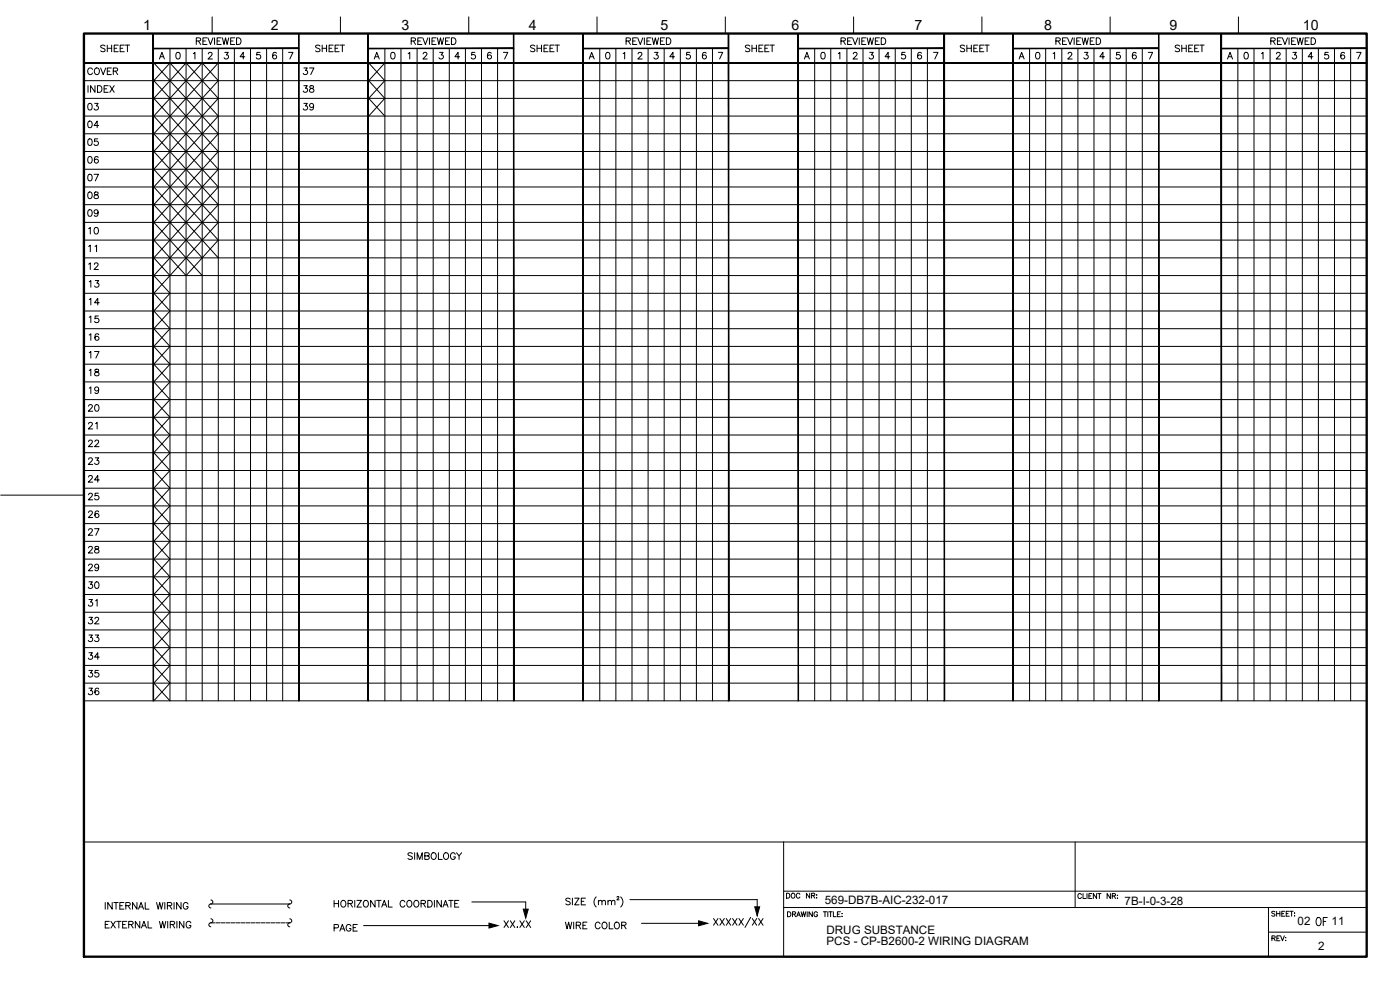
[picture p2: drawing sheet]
<svg xmlns="http://www.w3.org/2000/svg" width="420mm" height="297mm" viewBox="0 0 420 297" stroke-linecap="round" stroke-linejoin="round" font-family="sans-serif">
<!-- layer: G-TTLB-TTLB -->
<path d="M25.2 10.1h385v276.9h-385z" fill="none" stroke="#000" stroke-width=".7"/>
<!-- layer: G-TTLB-INDX -->
<path d="M63.7 5.1v5M102.2 5.1v5M140.7 5.1v5M179.2 5.1v5M217.7 5.1v5M256.2 5.1v5M294.7 5.1v5M333.2 5.1v5M371.7 5.1v5M.2 148.6h25" fill="none" stroke="#000" stroke-width=".3"/>
<!-- layer: LGSP IA4$0$LG_PLOT -->
<path d="M322.7 252.6v19.7M235.2 267.4h175M235.2 272.3h175M380.7 279.7h29.5M380.7 272.3v14.7M235.2 287h175" fill="none" stroke="#000" stroke-width=".3"/>
<!-- layer: LG_PLOT -->
<g fill="none" stroke="#000" stroke-width=".3">
<path d="M410.2 252.6h-175v34.4M236.1 268h.4a.8 .8 0 0 1 .5 .7 .8 .8 0 0 1-.5 .8h-.4zM236.3 273.6h.5a.78 .78 0 0 1 .6 .7 .78 .78 0 0 1-.6 .7h-.5zM237.7 268.1a.67 .67 0 0 1 .9 .7 .67 .67 0 0 1-1 .5l-.2-.7zM237.8 274.3l.9-.1v-.5l-.9-.1v1.4M238.3 274.3l.5 .7M239.1 275l.5-1.4 .6 1.4M239.3 274.6h.7M240.1 268.4a.54 .54 0 0 0-.7-.4 .54 .54 0 0 0-.4 .6 .61 .61 0 0 0 .2 .8 .61 .61 0 0 0 .8-.1l.1-.2M240.4 273.6l.4 1.4 .3-1.4 .4 1.4 .3-1.4M242.3 273.6v1.4M243 268v1.5l-1-1.5v1.5"/>
<path d="M243.6 268.7l.8-.1 .1-.5-.9-.1v1.5M243.8 273.6v1.4l-1-1.4v1.4M244.1 268.7l.4 .8M245.1 268.5h.1M245.1 269.3h.1M245.3 273.9a.54 .54 0 0 0-.6-.3 .54 .54 0 0 0-.4 .5 .61 .61 0 0 0 .2 .8 .61 .61 0 0 0 .8-.1v-.3h-.3M247.1 273.6h1M247.6 273.6v1.4M248.4 273.6v1.4M248.8 273.6h1M249.3 273.6v1.4M250.1 273.6v1.4h.9"/>
<path d="M251.3 274.3h.6M252.2 273.6h-.9v1.4h.9M252.7 274.1h.1M252.7 274.9h.1M324.5 268.5a.54 .54 0 0 0-.6-.4 .54 .54 0 0 0-.4 .6 .6 .6 0 0 0 .2 .8 .6 .6 0 0 0 .8-.1v-.2M325 268.1v1.5h.9M326.2 268.1v1.5M326.8 268.8h.5M327.7 268.1h-.9v1.5h.9M329.1 268.1v1.5l-1-1.5v1.5M329.5 268.1h.9M329.9 268.1v1.5"/>
<path d="M333.2 268.1v1.5l-.9-1.5v1.5M333.8 268.8l.8-.1 .1-.4-.9-.2v1.5M334.3 268.8l.5 .8M335.3 268.6h.1M335.3 269.4h.1M382.6 273.6l-.3-.2-.6 .2v.3l.9 .6-.3 .4-.6-.2M383.1 273.4v1.5M383.1 274.1h1M384.1 273.4v1.5M384.7 274.1h.5M385.6 273.4h-.9v1.5h.9M386 274.1h.6"/>
<path d="M386.9 273.4h-.9v1.5h.9M387.1 273.4h1M387.6 273.4v1.5M388.5 273.9h.1M388.5 274.8h.1M381.7 281.5l.9-.1 .1-.3-.3-.3h-.7v1.5M382.2 281.5l.5 .8M383.2 281.5h.6M384.1 280.8h-.9v1.5h.9M384.3 280.8l.6 1.5 .5-1.5M385.9 281.3h.1M385.9 282.1h.1"/>
</g>
<!-- layer: TEXTO-01 -->
<g fill="#000" stroke="#000" stroke-width=".3">
<path d="M25.2 18.8h64.5zM25.2 19l64.5-.2z"/>
<path d="M32 18.8h57.7zM32 19l57.7-.2z"/>
<path d="M46.2 14.6l43.5-.1zM46.2 14.5h43.5z"/>
<path d="M89.7 18.8h64.5zM89.7 19l64.5-.2z"/>
<path d="M96.5 18.8h186.7zM96.5 19l186.7-.2z"/>
<path d="M110.7 14.6l43.5-.1zM110.7 14.5h43.5z"/>
<path d="M175.2 14.6l43.5-.1zM175.2 14.5h43.5z"/>
<path d="M239.7 14.6l43.5-.1zM239.7 14.5h43.5z"/>
<path d="M283.2 18.8h64.5zM283.2 19l64.5-.2z"/>
<path d="M290 18.8h57.7zM290 19l57.7-.2z"/>
<path d="M304.2 14.6l43.5-.1zM304.2 14.5h43.5z"/>
<path d="M347.7 18.8h62.5zM347.7 19l62.5-.2z"/>
<path d="M354.5 18.8h55.7zM354.5 19l55.7-.2z"/>
<path d="M366.7 14.6l43.5-.1zM366.7 14.5h43.5z"/>
<path d="M45.9 10.2l.2 200.1zM45.9 10.2l.2 200.1z"/>
<path d="M89.6 10.2l.1 200.1zM89.6 10.2l.1 200.1z"/>
<path d="M110.4 10.2l.2 200.1zM110.4 10.2l.2 200.1z"/>
<path d="M154.1 10.2l.1 200.1zM154.1 10.2l.1 200.1z"/>
<path d="M174.9 10.2l.1 200.1zM174.9 10.2l.1 200.1z"/>
<path d="M218.6 10.2l.1 200.1zM218.6 10.2l.1 200.1z"/>
<path d="M239.5 10.2l.1 200.1zM239.5 10.2l.1 200.1z"/>
<path d="M283.3 10.2l.2 200.1zM283.3 10.2l.2 200.1z"/>
<path d="M304 10.2l.1 200.1zM304 10.2l.1 200.1z"/>
<path d="M347.7 10.2l.1 200.1zM347.7 10.2l.1 200.1z"/>
<path d="M366.5 10.2l.1 200.1zM366.5 10.2l.1 200.1z"/>
</g>
<g fill="none" stroke="#000" stroke-width=".3">
<path d="M51 14.5v195.8M55.8 14.5v195.8M60.7 14.5v195.8M65.5 14.5v195.8M70.3 14.5v195.8M75.2 14.5v195.8M80 14.5v195.8M84.8 14.5v195.8M115.5 14.5v195.8M120.3 14.5v195.8M125.2 14.5v195.8M130 14.5v195.8"/>
<path d="M134.8 14.5v195.8M139.7 14.5v195.8M144.5 14.5v195.8M149.3 14.5v195.8M180 14.5v195.8M184.8 14.5v195.8M189.7 14.5v195.8M194.5 14.5v195.8M199.3 14.5v195.8M204.2 14.5v195.8M209 14.5v195.8M213.8 14.5v195.8"/>
<path d="M244.5 14.5v195.8M249.3 14.5v195.8M254.2 14.5v195.8M259 14.5v195.8M263.8 14.5v195.8M268.7 14.5v195.8M273.5 14.5v195.8M278.3 14.5v195.8M309 14.5v195.8M313.8 14.5v195.8M318.7 14.5v195.8M323.5 14.5v195.8"/>
<path d="M328.3 14.5v195.8M333.2 14.5v195.8M338 14.5v195.8M342.8 14.5v195.8M371.5 14.5v195.8M376.3 14.5v195.8M381.2 14.5v195.8M386 14.5v195.8M390.8 14.5v195.8M395.7 14.5v195.8M400.5 14.5v195.8M405.3 14.5v195.8"/>
<path d="M25.2 34.8h385M25.2 29.5h385M25.2 24.2h385M25.2 56.1h385M25.2 50.8h385M25.2 40.1h385M25.2 45.5h385M25.2 77.4h385M25.2 72h385M25.2 66.7h385M25.2 61.4h385M25.2 98.6h385"/>
<path d="M25.2 93.3h385M25.2 88h385M25.2 82.7h385M25.2 119.9h385M25.2 114.6h385M25.2 109.3h385M25.2 103.9h385M25.2 135.8h385M25.2 130.5h385M25.2 125.2h385M25.2 157.1h385M25.2 151.8h385"/>
<path d="M25.2 146.5h385M25.2 141.2h385M25.2 178.4h385M25.2 173.1h385M25.2 167.8h385M25.2 162.4h385M25.2 199.7h385M25.2 194.3h385M25.2 189h385M25.2 183.7h385M25.2 210.3h385M25.2 205h385"/>
</g>
<!-- layer: CBATEXTO 02 -->
<g fill="none" stroke="#000" stroke-width=".3">
<path d="M46.2 18.9l4.8 5.3-4.8 5.3 4.8 5.3-4.8 5.3 4.8 5.4-4.8 5.3 4.8 5.3M47.8 17.7l.8-2 .7 2M48.1 17h1M51 18.9l4.8 5.3-4.8 5.3 4.8 5.3-4.8 5.3 4.8 5.4-4.8 5.3-4.8-5.3 4.8-5.4-4.8-5.3 4.8-5.3-4.8-5.3zM53 15.8l.5-.1a1.08 1.08 0 0 1 .6 1.1 1.08 1.08 0 0 1-.8 .9 1.29 1.29 0 0 1-.3-1.9zM55.8 18.9l4.9 5.3-4.9 5.3 4.9 5.3-4.9 5.3 4.9 5.4-4.9 5.3 4.9 5.3-4.9 5.3 4.9 5.3-4.9 5.3 4.9 5.4-4.9 5.3-4.8-5.3 4.8-5.4-4.8-5.3 4.8-5.3-4.8-5.3 4.8-5.3-4.8-5.3 4.8-5.4-4.8-5.3 4.8-5.3-4.8-5.3zM58 16.1l.5-.4v2M62.5 16.2l.2-.4 .6-.1 .3 .6-1.2 1.4h1.4M65.5 18.9l-4.8 5.3 4.8 5.3-4.8 5.3 4.8 5.3-4.8 5.4 4.8 5.3-4.8 5.3 4.8 5.3-4.8 5.3 4.8 5.3-4.8 5.4M67.5 15.7h1l-.6 .8a.66 .66 0 0 1 .5 1 .66 .66 0 0 1-1.1-.2M73.5 17h-1.4l.9-1.3v2M78.1 15.7h-1l-.1 .9a.7 .7 0 0 1 1.1 0 .7 .7 0 0 1-.2 1 .7 .7 0 0 1-1-.3"/>
<path d="M83 16l-.2-.2a.64 .64 0 0 0-.9 .3l-.1 .5a.83 .83 0 0 0 .6 1.1 .62 .62 0 0 0 .6-.6 .62 .62 0 0 0-.5-.6 .62 .62 0 0 0-.7 .5M86.6 15.7h1.3l-.9 2M110.7 18.9l4.8 5.3-4.8 5.3 4.8 5.3M112.3 17.7l.8-2 .7 2M112.6 17h.9M115.5 18.9l-4.8 5.3 4.8 5.3-4.8 5.3M117.5 15.8a.66 .66 0 0 1 1 .3l.1 .5a.87 .87 0 0 1-.8 1.1 1.29 1.29 0 0 1-.3-1.9zM122.5 16.1l.5-.4v2M127 16.2l.2-.4 .6-.1 .3 .6-1.2 1.4h1.3M131.9 15.7h1.1l-.6 .8a.66 .66 0 0 1 .5 1 .66 .66 0 0 1-1.2-.2M137.9 17h-1.4l1-1.3v2M142.5 15.7h-.9l-.1 .9a.7 .7 0 0 1 1.1-.1 .7 .7 0 0 1-.2 1.1 .7 .7 0 0 1-1-.3"/>
<path d="M147.4 16l-.1-.2a.64 .64 0 0 0-.9 .3 .96 .96 0 0 0 .6 1.6 .62 .62 0 0 0 .5-.6 .62 .62 0 0 0-.6-.6 .62 .62 0 0 0-.6 .5M151.1 15.7h1.3l-1 2M176.8 17.7l.8-2 .7 2M177.1 17h1M182 15.8a.64 .64 0 0 1 1 .3l.1 .5a.87 .87 0 0 1-.8 1.1 1.27 1.27 0 0 1-.3-1.9zM187 16.1l.5-.4v2M191.5 16.2l.2-.4 .6-.1 .3 .6-1.2 1.4h1.3M196.4 15.7h1.1l-.6 .8a.66 .66 0 0 1 .5 1 .66 .66 0 0 1-1.2-.2M202.4 17h-1.4l1-1.3v2M207.1 15.7h-1l-.1 .9a.7 .7 0 0 1 1.1 0 .7 .7 0 0 1-.2 1 .7 .7 0 0 1-1-.3M211.9 16l-.1-.2a.66 .66 0 0 0-.9 .3v1.3a.62 .62 0 0 0 1 .1 .62 .62 0 0 0-.2-1 .62 .62 0 0 0-.9 .5M215.6 15.7h1.3l-.9 2"/>
<path d="M241.4 17.7l.8-2 .7 2M241.7 17h.9M246.6 15.8l.5-.1a1.08 1.08 0 0 1 .6 1.1 1.08 1.08 0 0 1-.8 .9 1.31 1.31 0 0 1-.3-1.9zM251.6 16.1l.5-.4v2M256.1 16.2l.2-.4 .6-.1 .3 .6-1.2 1.4h1.3M261 15.7h1.1l-.6 .8a.66 .66 0 0 1 .5 1 .66 .66 0 0 1-1.2-.2M267 17h-1.4l1-1.3v2M271.6 15.7h-.9l-.1 .9a.7 .7 0 0 1 1.1 0 .7 .7 0 0 1-.2 1 .7 .7 0 0 1-1-.3M276.5 16l-.6-.3a1.08 1.08 0 0 0-.6 1 1.08 1.08 0 0 0 .7 1 .62 .62 0 0 0 .6-.6 .62 .62 0 0 0-.6-.6 .62 .62 0 0 0-.6 .5M280.2 15.7h1.3l-1 2M305.9 17.7l.7-2 .8 2M306.1 17h1"/>
<path d="M311.1 15.8a.64 .64 0 0 1 .9 .3l.1 .5a.87 .87 0 0 1-.8 1.1 1.27 1.27 0 0 1-.2-1.9zM316 16.1l.5-.4v2M320.5 16.2l.2-.4 .6-.1 .4 .6-1.3 1.4h1.4M325.5 15.7h1l-.6 .8a.66 .66 0 0 1 .5 1 .66 .66 0 0 1-1.1-.2M331.5 17h-1.4l.9-1.3v2M336.1 15.7h-1l-.1 .9a.7 .7 0 0 1 1.1 0 .7 .7 0 0 1-.1 1 .7 .7 0 0 1-1.1-.3M341 16l-.1-.2a.66 .66 0 0 0-1 .3v1.3a.62 .62 0 0 0 1 .1 .62 .62 0 0 0-.2-1 .62 .62 0 0 0-.9 .5M344.6 15.7h1.3l-.9 2M368.4 17.7l.7-2 .8 2M368.7 17h.9M373.6 15.8a.66 .66 0 0 1 .9 .3l.2 .5a.87 .87 0 0 1-.8 1.1 1.29 1.29 0 0 1-.3-1.9zM378.6 16.1l.5-.4v2"/>
<path d="M383.1 16.2l.2-.4 .5-.1 .4 .6-1.2 1.4h1.3M388 15.7h1l-.5 .8a.66 .66 0 0 1 .5 1 .66 .66 0 0 1-1.2-.2M394 17h-1.4l1-1.3v2M398.6 15.7h-.9l-.1 .9a.7 .7 0 0 1 1-.1 .7 .7 0 0 1-.1 1.1 .7 .7 0 0 1-1-.3M403.5 16l-.1-.2a.64 .64 0 0 0-.9 .3 .96 .96 0 0 0 .5 1.6 .62 .62 0 0 0 .6-.6 .62 .62 0 0 0-.6-.6 .62 .62 0 0 0-.6 .5M407.1 15.7h1.4l-1 2M51 56.1l-4.8 5.3 4.8 5.3-4.8 5.3 4.8 5.4-4.8 5.3 4.8 5.3-4.8 5.3 4.8 5.3-4.8 5.3 4.8 5.4-4.8 5.3 4.8 5.3-4.8 5.3 4.8 5.3-4.8 5.3 4.8 5.4-4.8 5.3 4.8 5.3-4.8 5.3 4.8 5.3-4.8 5.4 4.8 5.3-4.8 5.3 4.8 5.3-4.8 5.3 4.8 5.3-4.8 5.4 4.8 5.3-4.8 5.3M51 50.8l4.8 5.3-4.8 5.3M51 50.8l-4.8 5.3 4.8 5.3M51 61.4l-4.8 5.3 4.8 5.3-4.8 5.4 4.8 5.3M51 61.4l4.8 5.3-4.8 5.3 4.8 5.4-4.8 5.3M65.5 77.4l-4.8-5.4 4.8-5.3-4.8-5.3 4.8-5.3-4.8-5.3 4.8-5.3-4.8-5.4 4.8-5.3-4.8-5.3 4.8-5.3-4.8-5.3-4.9 5.3 4.9 5.3-4.9 5.3 4.9 5.3-4.9 5.4 4.9 5.3-4.9 5.3 4.9 5.3-4.9 5.3 4.9 5.3-4.9 5.4 4.9 5.3"/>
<path d="M51 82.7l-4.8 5.3 4.8 5.3-4.8 5.3 4.8 5.3-4.8 5.4 4.8 5.3-4.8 5.3 4.8 5.3-4.8 5.3 4.8 5.3-4.8 5.4 4.8 5.3-4.8 5.3 4.8 5.3-4.8 5.3 4.8 5.4-4.8 5.3 4.8 5.3-4.8 5.3 4.8 5.3-4.8 5.3 4.8 5.4-4.8 5.3 4.8 5.3"/>
</g>
<!-- layer: I_TABS -->
<g fill="none" stroke="#000" stroke-width=".3">
<path d="M63.3 270a.63 .63 0 0 1 .6 .8 .63 .63 0 0 1-.9 .5l-.3 .3v.5l.6 .3M63.3 275.7a.63 .63 0 0 1 .6 .7 .63 .63 0 0 1-.9 .5l-.3 .3v.5l.6 .4M63.3 271.2h23.7M63.3 276.9h1.2M64.8 276.9h1.2M66.3 276.9h1.2M67.8 276.9h1.2M69.3 276.9h1.2M70.8 276.9h1.2M72.3 276.9h1.2M73.8 276.9h1.2M75.3 276.9h1.2"/>
<path d="M76.8 276.9h1.2M78.3 276.9h1.2M79.8 276.9h1.2M81.3 276.9h1.2M82.8 276.9h1.2M84.3 276.9h1.2M85.8 276.9h1.2M87 270a.6 .6 0 0 1 .6 .6 .6 .6 0 0 1-.6 .6M87 271.2a.6 .6 0 0 0-.6 .6 .6 .6 0 0 0 .6 .6M87 275.7a.6 .6 0 0 1 .6 .6 .6 .6 0 0 1-.6 .6M87 276.9a.6 .6 0 0 0-.6 .6 .6 .6 0 0 0 .6 .6M109.1 277.7h37.6"/>
<path d="M141.6 270.6h16.2v2.2M189 269.9h38.2v2.2M192.5 277h17.2"/>
</g>
<!-- layer: CBATEXTO 03 -->
<g fill="none" stroke="#000" stroke-width=".3">
<path d="M31.6 270.8v2M31.6 277.4h.7M32.8 276.4h-1.2v2h1.2M33.3 276.4l1.3 2M33.7 270.8v2l-1.4-2v2M34.1 270.8h1.4M34.6 276.4l-1.3 2M34.8 270.8v2M35 276.4h1.3M35.7 276.4v2M36 271.7h.7M36.8 277.4h.8"/>
<path d="M37.2 270.8h-1.2v2h1.2M37.8 271.7l1.1-.1 .1-.6-1.2-.2v2M38.1 276.4h-1.3v2h1.3M38.4 271.7l.7 1.1M38.6 277.4l1.2-.1 .2-.5-.2-.3-1.2-.1v2M39.3 277.4l.7 1M41.1 270.8v2l-1.3-2v2M41.6 272.8l.7-2 .8 2M41.9 272.1h.9M42 276.4v2l-1.4-2v2M42.4 278.4l.8-2 .8 2M42.7 277.8h1"/>
<path d="M43.6 270.8v2h1.1M44.4 276.4v2h1.2M47 270.8l.5 2 .4-2 .5 2 .5-2M47.9 276.4l.4 2 .5-2 .5 2 .5-2M49.5 270.8v2M50.2 271.7l1.2-.1 .1-.6-1.3-.2v2M50.3 276.4v2M50.9 271.7l.7 1.1M51.1 277.4l1.1-.1 .2-.5-.5-.4h-.8v2M51.8 277.4l.6 1M52.2 270.8v2M53.1 276.4v2"/>
<path d="M54.3 270.8v2l-1.3-2v2M55.2 276.4v2l-1.4-2v2M56.4 271.3a.74 .74 0 0 0-.8-.5 .74 .74 0 0 0-.6 .8 .83 .83 0 0 0 .2 1 .83 .83 0 0 0 1.1-.1l.1-.5h-.5M57.3 276.9a.73 .73 0 0 0-.9-.5 .73 .73 0 0 0-.5 .8 .83 .83 0 0 0 .2 1.1 .83 .83 0 0 0 1.1-.1l.1-.5h-.5M100.3 270.2v2M100.3 271.1h1.3M101.6 270.2v2M102.5 270.5l.2-.2a.93 .93 0 0 1 1.1 .9 .93 .93 0 0 1-1.1 .9l-.4-.7zM104.5 271.1l1.1-.1 .1-.7-1.2-.1v2M105.1 271.1l.7 1.1M106.5 270.2v2M107.1 270.2h1.4l-1.4 2h1.4"/>
<path d="M109.2 270.5l.2-.2a.93 .93 0 0 1 1.2 .9 .93 .93 0 0 1-1.2 .9l-.4-.7zM112.6 270.2v2l-1.4-2v2M113 270.2h1.4M113.7 270.2v2M114.6 272.2l.7-2 .8 2M114.9 271.5h.9M116.6 270.2v2h1.1M121.5 270.6a.74 .74 0 0 0-.8-.4 .74 .74 0 0 0-.6 .7v.5a.74 .74 0 0 0 .6 .8 .74 .74 0 0 0 .8-.5M122.3 270.5l.2-.2a.93 .93 0 0 1 1.1 .9 .93 .93 0 0 1-1.1 .9l-.4-.7zM124.4 270.5l.2-.2a.93 .93 0 0 1 1.1 .9 .93 .93 0 0 1-1.1 .9l-.4-.7zM126.4 271.1l1.1-.1 .1-.7-1.2-.1v2M127 271.1l.7 1.1"/>
<path d="M128.4 270.2h.6a1.07 1.07 0 0 1 .7 1 1.07 1.07 0 0 1-.7 1h-.6zM130.4 270.2v2M132.5 270.2v2l-1.4-2v2M132.9 272.2l.8-2 .8 2M133.2 271.5h1M134.7 270.2h1.3M135.3 270.2v2M136.5 271.1h.7M137.7 270.2h-1.2v2h1.2M171.1 269.8l-.5-.3-.8 .3 .1 .4 1 .4 .2 .3v.3l-.5 .3-.8-.3M171.8 269.5v2M172.5 269.5h1.3l-1.3 2h1.3"/>
<path d="M174.5 270.4h.7M175.7 269.5h-1.2v2h1.2M178.9 269.1a2.04 2.04 0 0 0 0 3M179.6 270.5l.5-.3h.5l.1 1.3M179.6 270.2v1.3M180.7 270.5l.4-.3h.5l.1 1.3M182.5 270.5l.4-.3h.5l.1 1.3M182.5 270.2v1.3M183.5 270.5l.5-.3h.5l.1 1.3M185.2 269.2l.2-.2 .3 .2-.6 .8h.7M186.3 269.1a2.04 2.04 0 0 1 0 3M214.1 275.6l1.4 2"/>
<path d="M215.5 275.6l-1.4 2M216 275.6l1.4 2M217.4 275.6l-1.4 2M218 275.6l1.3 2M219.3 275.6l-1.3 2M219.9 275.6l1.3 2M221.2 275.6l-1.3 2M221.8 275.6l1.3 2M223.1 275.6l-1.3 2M225.3 275.2l-1.7 3.1M225.8 275.6l1.3 2M227.1 275.6l-1.3 2"/>
<path d="M227.7 275.6l1.3 2M229 275.6l-1.3 2"/>
</g>
<!-- layer: I_TABS -->
<path d="M146.7 277l2.8 .7-2.8 .8zM157 272.8h1.5l-.7 2.7zM209.7 276.3l2.6 .7-2.6 .8zM226.5 272.1h1.5l-.8 2.7z" fill="#000" stroke="#000" stroke-width=".3"/>
<!-- layer: REVISAO -->
<path d="M25.2 252.6h210" fill="none" stroke="#000" stroke-width=".3"/>
<text font-size="5.7" x="394.1" y="279">OF</text>
<g font-size="5.3">
<text x="25.4" y="23.6">COVER</text>
<text x="90" y="23.6">37</text>
<text x="25.4" y="28.9">INDEX</text>
<text x="90" y="28.9">38</text>
<text x="25.4" y="34.2">03</text>
<text x="90" y="34.2">39</text>
<text x="25.4" y="39.5">04</text>
<text x="25.8" y="71.6">10</text>
<text x="25.8" y="76.9">11</text>
<text x="25.8" y="82.2">12</text>
<text x="25.8" y="87.5">13</text>
<text x="25.8" y="92.8">14</text>
<text x="25.8" y="98.1">15</text>
<text x="25.8" y="103.4">16</text>
<text x="25.8" y="108.7">17</text>
<text x="25.8" y="113.9">18</text>
<text x="25.8" y="146">24</text>
<text x="25.8" y="151.3">25</text>
<text x="25.8" y="156.6">26</text>
<text x="25.8" y="161.9">27</text>
<text x="25.8" y="167.2">28</text>
<text x="25.8" y="172.5">29</text>
<text x="25.8" y="177.8">30</text>
<text x="25.8" y="183.1">31</text>
</g>
<g font-size="4.9">
<text x="29.3" y="16.6">SHEET</text>
<text x="57.9" y="14.5">REVIEWED</text>
<text x="93.8" y="16.6">SHEET</text>
<text x="122.4" y="14.5">REVIEWED</text>
<text x="158.4" y="16.6">SHEET</text>
<text x="187" y="14.5">REVIEWED</text>
<text x="223" y="16.6">SHEET</text>
<text x="251.5" y="14.5">REVIEWED</text>
<text x="287.2" y="16.6">SHEET</text>
<text x="316.1" y="14.5">REVIEWED</text>
<text x="351.7" y="16.6">SHEET</text>
<text x="380.6" y="14.5">REVIEWED</text>
<text x="25.4" y="44.8">05</text>
<text x="25.4" y="50.1">06</text>
<text x="25.4" y="55.4">07</text>
<text x="25.4" y="60.7">08</text>
<text x="25.4" y="66">09</text>
<text x="25.8" y="119.2">19</text>
<text x="25.8" y="124.5">20</text>
<text x="25.8" y="129.8">21</text>
<text x="25.8" y="135.1">22</text>
<text x="25.8" y="140.4">23</text>
<text x="25.8" y="188.4">32</text>
<text x="25.8" y="193.7">33</text>
<text x="25.8" y="199">34</text>
<text x="25.8" y="204.3">35</text>
<text x="25.8" y="209.5">36</text>
<text x="121.7" y="258.9">SIMBOLOGY</text>
<text x="99.5" y="280.5">PAGE</text>
<text x="150.3" y="279.4">XX.XX</text>
<text x="169" y="279.8">WIRE COLOR</text>
</g>
<g font-size="4.3">
<text x="43" y="9">1</text>
<text x="81.3" y="9">2</text>
<text x="120.5" y="9">3</text>
<text x="158.7" y="9">4</text>
<text x="198.2" y="9">5</text>
<text x="237.5" y="9">6</text>
<text x="274.4" y="9">7</text>
<text x="313.3" y="9">8</text>
<text x="350.9" y="9">9</text>
<text x="391" y="9">10</text>
</g>
<g font-size="3.5">
<text x="247.5" y="271.3">569-DB7B-AIC-232-017</text>
<text x="337.5" y="271.4">7B-I-0-3-28</text>
<text x="248.1" y="280.1">DRUG SUBSTANCE</text>
<text x="389.4" y="277.7">02</text>
<text x="399.6" y="277.7">11</text>
<text x="248.1" y="283.7">PCS - CP-B2600-2 WIRING DIAGRAM</text>
<text x="395.6" y="285">2</text>
</g>
</svg>
